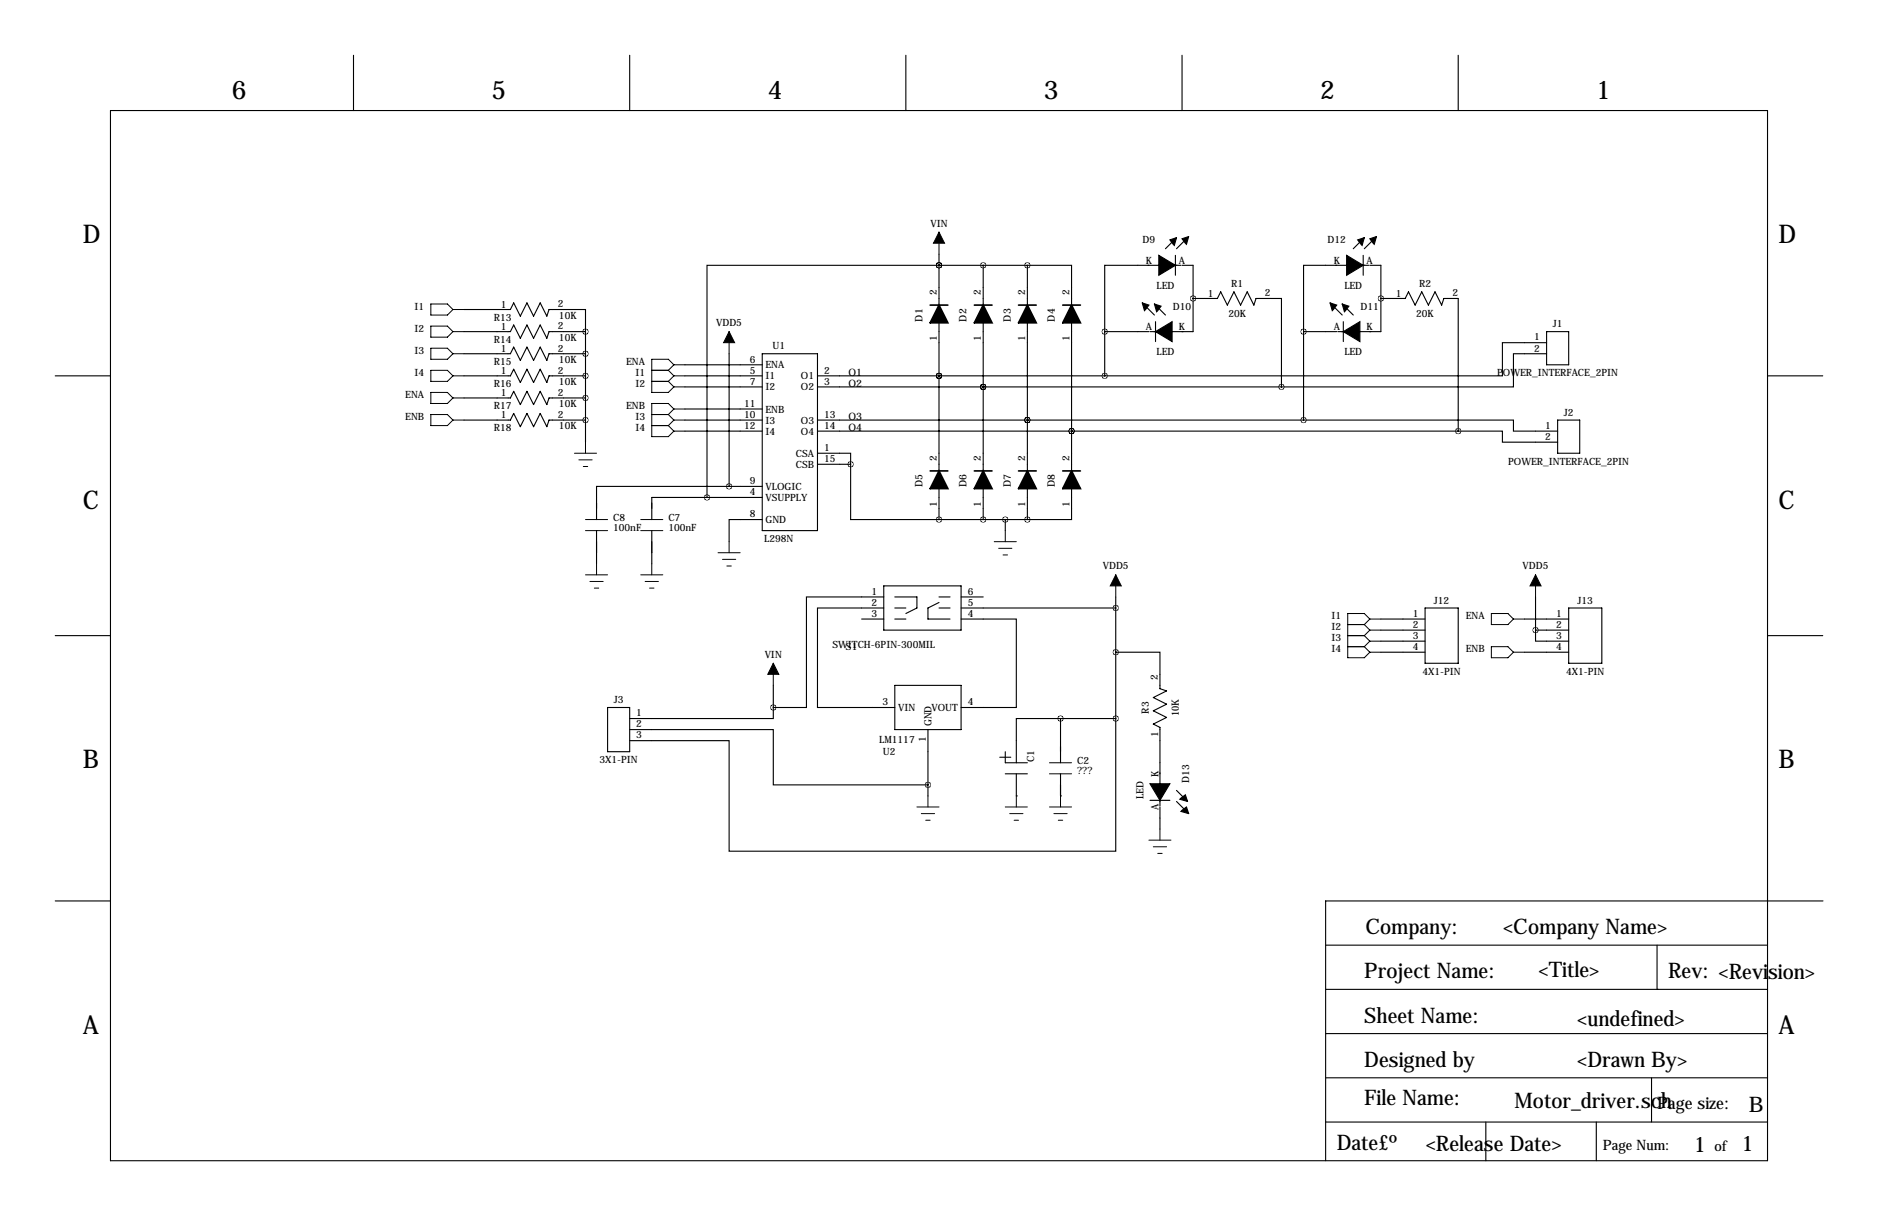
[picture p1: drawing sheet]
<svg xmlns="http://www.w3.org/2000/svg" width="432mm" height="279mm" viewBox="0 0 432 279" stroke-linecap="round" stroke-linejoin="round" font-family="sans-serif">
<g fill="none" stroke="#000" stroke-width=".25">
<path d="M81.3 12.7v12.7M144.8 12.7v12.7M208.3 12.7v12.7M271.8 12.7v12.7M335.3 12.7v12.7M25.4 25.4h381v241.3h-381zM215.9 58.4v11.7M270.3 58.7v4.5M270.5 54.6l-2.5 2.6M273 54.6l-2.5 2.6M313.4 58.7v4.5M313.7 54.6l-2.6 2.6"/>
<path d="M316.2 54.6l-2.5 2.6M106.7 71.1h10.6l.8-1.5 1.5 3 1.6-3 1.5 3 1.5-3 1.5 3 .5-1.5h8.4v5.1M106.7 76.2h10.6l.8-1.5 1.5 3 1.6-3 1.5 3 1.5-3 1.5 3 .5-1.5h8.4M134.6 76.2v25.4M215.9 61h.1M215.9 61h-53.3v53.3M215.9 74.2v34M215.9 61h20.3M226.1 61v9.1M226.1 74.2v34M236.2 61h10.2v9.1M236.2 61v9.1"/>
<path d="M236.2 74.2v34M246.4 74.2v34M254 76.2h10.2M254 76.2v10.2M262.9 69.8l2.5 2.6M265.4 69.8l2.6 2.6M265.7 73.9v4.6M271.5 61h-17.5v15.2M271.8 61h2.5v15.2h-9.9M274.3 68.6h5.6l.8-1.5 1.5 3 1.5-3 1.5 3 1.6-3 1.5 3 .5-1.5h5.8v20.3M299.7 76.2h7.6M299.7 76.2v20.3"/>
<path d="M306.1 69.8l2.5 2.6M308.6 69.8l2.5 2.6M308.9 73.9v4.6M314.7 61h-15v15.2M315 61h2.5v15.2h-9.9M317.5 68.6h5.6l.7-1.5 1.6 3 1.5-3 1.5 3 1.5-3 1.6 3 .5-1.5h3.3v30.5M355.6 78.7h-10.2v7.7h-91.4M355.6 76.2h5.1v7.6h-5.1zM12.7 86.4h12.7M106.7 86.4h10.6l.8-1.6 1.5 3.1 1.6-3.1 1.5 3.1 1.5-3.1 1.5 3.1 .5-1.5h8.4M106.7 81.3h10.6l.8-1.5 1.5 3 1.6-3 1.5 3 1.5-3 1.5 3 .5-1.5h8.4M106.7 96.5h10.6l.8-1.5 1.5 3 1.6-3 1.5 3 1.5-3 1.5 3 .5-1.5h8.4"/>
<path d="M106.7 91.4h10.6l.8-1.5 1.5 3.1 1.6-3.1 1.5 3.1 1.5-3.1 1.5 3.1 .5-1.6h8.4M157.5 86.4h17.8M157.5 88.9h17.8M157.5 83.8h17.8M157.5 96.5h17.8M157.5 94h17.8M157.5 99.1h17.8M167.6 81.3v30.5M175.3 81.3h12.7v40.6h-12.7zM188 86.4h66M188 88.9h106.6M188 96.5h111.7"/>
<path d="M188 99.1h147.3M215.9 86.4h.1M226.1 88.9h.1M236.2 96.5h.1M246.4 99.1h.1M299.7 96.5h48.3v2.6h10.1M335.3 99.1h10.1v2.5h12.7M355.6 81.3h-7.6v7.6h-53.4M358.1 96.5h5.1v7.6h-5.1zM406.4 86.4h12.7M167.6 111.8h-30.4v7.6M167.6 111.8h7.7"/>
<path d="M175.3 119.4h-7.7v5.1M175.3 114.3h-25.4v5.1M188 104.1h7.6v2.6M188 106.7h7.6M195.6 106.7v12.7h20.3M215.9 119.4h20.3M215.9 112.3v7.1M226.1 112.3v7.1M231.1 119.4v2.5M236.2 112.3v7.1M246.4 112.3v7.1h-10.2M137.2 121.9v7.6"/>
<path d="M149.9 121.9v7.6M203.2 137.2h-17.8v25.4h-7.6M203.2 139.7h-15.2v22.9h17.7M203.2 134.6h17.8v10.2h-17.8zM205.7 139.7h2.6M205.7 137.2h5.1v2.5l-2.5 1.3M215.9 138.4l-2.5 1.3v2.5h5M215.9 139.7h2.5M215.9 137.2h2.5M221 139.7h35.5M221 137.2h5.1M256.5 137.2v27.9"/>
<path d="M327.7 139.7h7.6v12.7h-7.6zM353.1 137.2v7.6M360.7 139.7h7.6v12.7h-7.6zM12.7 146h12.7M177.8 157.5v5.1M198.1 142.2h5.1M205.7 157.5h15.3v10.1h-15.3zM205.7 142.2h2.6M221 142.2h12.7v20.4h-12.7M256.5 149.9h10.2v8.3l1.5 .6-3 1.5 3 1.5-3 1.5 3 1.5-3 1.6 1.5 .7v18.1M317.5 144.8h10.2M317.5 142.2h10.2"/>
<path d="M317.5 147.3h10.2M317.5 149.9h10.2M350.5 142.2h10.2M350.5 149.9h10.2M353.1 144.8v2.5h7.6M353.1 144.8h7.6M406.4 146h12.7M139.7 162.6h5.1v10.1h-5.1zM144.8 167.6h33v12.7h35.6M177.8 162.6v2.5h-33M213.4 167.6v15.3M229.9 174h2.5"/>
<path d="M231.1 172.7v2.6h5.1M231.1 177.8h5.1M233.7 177.8v5.1M243.8 165.1h-10.1v10.2M243.8 165.1v10.2M243.8 177.8v5.1M243.8 165.1h12.7M256.5 165.1v30.5h-88.9v-25.4h-22.8M233.7 182.9h.1M243.8 182.9h.1M264.4 183.9h4.6M266.7 185.4v5.1"/>
<path d="M270.5 181.6l2.5 2.5M270.5 184.1l2.5 2.6M12.7 207h12.7M304.8 217.2h101.6M381 217.2v10.1M419.2 207h-114.4v59.7M304.8 237.5h101.6M304.8 227.3h101.6M381 227.3h.1M304.8 257.8h101.6M304.8 247.6h101.6M341.6 257.8v8.9"/>
<path d="M367 257.8v8.9M379.7 247.6v10.2"/>
</g>
<path d="M215.9 70.1l2 4.1h-4zM226.1 70.1l2 4.1h-4.1zM236.2 70.1l2.1 4.1h-4.1zM246.4 70.1l2 4.1h-4.1zM215.9 108.2l2 4.1h-4zM226.1 108.2l2 4.1h-4.1zM236.2 108.2l2.1 4.1h-4.1zM246.4 108.2l2 4.1h-4.1z" fill="#000" stroke="#000" stroke-width=".38"/>
<path d="M213.9 70.1h4M224 70.1h4.1M234.2 70.1h4.1M244.3 70.1h4.1M213.9 108.2h4M224 108.2h4.1M234.2 108.2h4.1M244.3 108.2h4.1" fill="none" stroke="#000" stroke-width=".38"/>
<g fill="#000" stroke="#000" stroke-width=".25">
<path d="M269 55.1l1.5-.5-.5 1.8zM271.8 54.9l1.5-.5-.5 1.7zM312.2 55.1l1.5-.5-.5 1.8zM315 54.9l1.5-.5-.5 1.7zM262.6 69.6l1.6 .5-1.1 1.3zM265.4 69.8l1.6 .6-1.1 1.2zM266.4 61h3.9l-3.9 2.2zM266.4 58.7l3.9 2.3h-3.9zM265.7 76.2h3.8v2.3zM265.7 76.2l3.8-2.3v2.3zM305.8 69.6l1.5 .5-1 1.3zM308.6 69.8l1.5 .6-1 1.2z"/>
<path d="M309.6 61h3.8l-3.8 2.2zM309.6 58.7l3.8 2.3h-3.8zM308.9 76.2h3.8v2.3zM308.9 76.2l3.8-2.3v2.3zM264.4 180.1h2.3v3.8zM266.7 180.1h2.3l-2.3 3.8zM271.5 183.4l1-.8 .5 1.5-1.7-.5zM271.5 186.4l1.3-1 .5 1.5z"/>
</g>
<g fill="none" stroke="#000" stroke-width=".23">
<path d="M215.9 53.3v5.1M99.1 69.8h3.8l1.2 1.3-1.2 1.3h-3.8zM99.1 74.9h3.8l1.2 1.3-1.2 1.3h-3.8zM104.1 71.1h2.6M104.1 76.2h2.6M167.6 76.2v5.1M99.1 85.1h3.8l1.2 1.3-1.2 1.2h-3.8zM99.1 80h3.8l1.2 1.3-1.2 1.2h-3.8zM99.1 90.2h3.8l1.2 1.2-1.2 1.3h-3.8zM99.1 95.2h3.8l1.2 1.3-1.2 1.3h-3.8zM104.1 86.4h2.6M104.1 96.5h2.6"/>
<path d="M104.1 81.3h2.6M104.1 91.4h2.6M149.9 85.1h3.8M149.9 87.6h3.8M149.9 95.2h3.8M149.9 97.8h3.8M153.7 85.1l1.2 1.3M153.7 87.6l1.2 1.3M153.7 95.2l1.2 1.3M153.7 97.8l1.2 1.3M154.9 83.8h2.6M154.9 83.8l-1.2 1.3"/>
<path d="M154.9 83.8l-1.2-1.3h-3.8v7.7h3.8l1.2-1.3M154.9 94l-1.2-1.3h-3.8v7.6h3.8l1.2-1.2M154.9 86.4h2.6M154.9 86.4l-1.2 1.2M154.9 88.9h2.6M154.9 94h2.6M154.9 94l-1.2 1.2M154.9 96.5h2.6M154.9 96.5l-1.2 1.3M154.9 99.1h2.6M132.1 104.1h5.1M133.1 105.7h3"/>
<path d="M134.1 107.2h1M134.6 119.4h5.1M134.6 101.6v2.5M147.3 119.4h5.1M134.6 121.9h5.1M134.6 132.1h5.1M135.6 133.6h3.1M136.7 135.1h1M137.2 129.5v2.6M147.3 121.9h5.1M147.3 132.1h5.1M148.3 133.6h3.1"/>
<path d="M149.4 135.1h1M149.9 129.5v2.6M165.1 127h5.1M166.1 128.5h3.1M167.1 130h1M167.6 124.5v2.5M228.6 124.5h5.1M229.6 126h3.1M230.6 127.5h1M231.1 121.9v2.6M256.5 132.1v5.1M353.1 132.1v5.1"/>
<path d="M177.8 152.4v5.1M309.9 143.5h3.8M309.9 146h3.8M309.9 148.6h3.8M313.7 143.5l1.3 1.3M313.7 146l1.3 1.3M313.7 148.6l1.3 1.3M315 142.2h2.5M315 142.2l-1.3 1.3M315 142.2l-1.3-1.2h-3.8v10.1h3.8l1.3-1.2M315 144.8h2.5M315 144.8l-1.3 1.2"/>
<path d="M315 147.3h2.5M315 147.3l-1.3 1.3M315 149.9h2.5M342.9 141h3.8l1.3 1.2-1.3 1.3h-3.8zM342.9 148.6h3.8l1.3 1.3-1.3 1.2h-3.8zM348 142.2h2.5M348 149.9h2.5M241.3 175.3h5.1M241.3 177.8h5.1M210.8 185.4h5.1M211.8 186.9h3.1M212.9 188.5h1"/>
<path d="M213.4 182.9v2.5M231.1 185.4h5.1M232.2 186.9h3M233.2 188.5h1M233.7 182.9v2.5M241.3 185.4h5.1M242.3 186.9h3.1M243.3 188.5h1M243.8 182.9v2.5M264.2 193h5M265.2 194.6h3M266.2 196.1h1"/>
<path d="M266.7 190.5v2.5"/>
</g>
<path d="M215.9 53.3l1.3 2.6h-2.6zM167.6 76.2l1.3 2.5h-2.5zM256.5 132.1l1.3 2.5h-2.5zM353.1 132.1l1.2 2.5h-2.5zM177.8 152.4l1.3 2.5h-2.6z" fill="#000" stroke="#000" stroke-width=".23"/>
<path d="M226 61a.05 .05 0 0 0 .1 0 .05 .05 0 0 0-.1 0zM236.2 61a.05 .05 0 0 0 .1 0 .05 .05 0 0 0-.1 0zM226 119.4a.05 .05 0 0 0 .1 0 .05 .05 0 0 0-.1 0zM236.2 119.4a.05 .05 0 0 0 .1 0 .05 .05 0 0 0-.1 0zM231.1 119.4a.05 .05 0 0 0 .1 0 .05 .05 0 0 0-.1 0zM226 88.9a.05 .05 0 0 0 .1 0 .05 .05 0 0 0-.1 0zM236.2 96.5a.05 .05 0 0 0 .1 0 .05 .05 0 0 0-.1 0zM246.3 99.1a.05 .05 0 0 0 .1 0 .05 .05 0 0 0-.1 0zM226 88.9a.05 .05 0 0 0 .1 0 .05 .05 0 0 0-.1 0zM236.2 96.5a.05 .05 0 0 0 .1 0 .05 .05 0 0 0-.1 0zM246.3 99.1a.05 .05 0 0 0 .1 0 .05 .05 0 0 0-.1 0zM274.3 68.6a.05 .05 0 0 0 .1 0 .05 .05 0 0 0-.1 0zM299.7 76.2a.05 .05 0 0 0 .1 0 .05 .05 0 0 0-.1 0zM167.6 111.8a.05 .05 0 0 0 .1 0 .05 .05 0 0 0-.1 0zM162.5 114.3a.05 .05 0 0 0 .1 0 .05 .05 0 0 0-.1 0zM134.6 96.5a.05 .05 0 0 0 .1 0 .05 .05 0 0 0-.1 0zM134.6 91.4a.05 .05 0 0 0 .1 0 .05 .05 0 0 0-.1 0zM134.6 86.4a.05 .05 0 0 0 .1 0 .05 .05 0 0 0-.1 0zM134.6 81.3a.05 .05 0 0 0 .1 0 .05 .05 0 0 0-.1 0zM134.6 76.2a.05 .05 0 0 0 .1 0 .05 .05 0 0 0-.1 0zM299.7 96.5a.05 .05 0 0 0 .1 0 .05 .05 0 0 0-.1 0zM335.2 99.1a.05 .05 0 0 0 .1 0 .05 .05 0 0 0-.1 0zM294.6 88.9a.05 .05 0 0 0 .1 0 .05 .05 0 0 0-.1 0zM195.5 106.7a.05 .05 0 0 0 .1 0 .05 .05 0 0 0-.1 0zM213.3 180.3a.05 .05 0 0 0 .1 0 .05 .05 0 0 0-.1 0zM256.5 139.7a.05 .05 0 0 0 .1 0 .05 .05 0 0 0-.1 0zM256.5 165.1a.05 .05 0 0 0 .1 0 .05 .05 0 0 0-.1 0zM243.8 165.1a.05 .05 0 0 0 .1 0 .05 .05 0 0 0-.1 0zM353 144.8a.05 .05 0 0 0 .1 0 .05 .05 0 0 0-.1 0zM256.5 149.9a.05 .05 0 0 0 .1 0 .05 .05 0 0 0-.1 0z" fill="#000" stroke="#000" stroke-width="1.3"/>
<g font-size="5.9">
<text x="53.3" y="22.9">6</text>
<text x="113" y="22.9">5</text>
<text x="176.5" y="22.9">4</text>
<text x="240" y="22.9">3</text>
<text x="303.5" y="22.9">2</text>
<text x="367" y="22.9">1</text>
<text x="19" y="55.9">D</text>
<text x="408.9" y="55.9">D</text>
<text x="19" y="116.8">C</text>
<text x="408.9" y="116.8">C</text>
<text x="19" y="176.5">B</text>
<text x="408.9" y="176.5">B</text>
<text x="19" y="237.5">A</text>
<text x="408.9" y="237.5">A</text>
</g>
<g font-size="4.9">
<text x="313.9" y="214.6">Company:</text>
<text x="345.7" y="214.6">&lt;Company Name&gt;</text>
<text x="313.7" y="224.8">Project Name:</text>
<text x="353.8" y="224.5">&lt;Title&gt;</text>
<text x="383.5" y="224.8">Rev: &lt;Revision&gt;</text>
<text x="313.7" y="234.9">Sheet Name:</text>
<text x="362.7" y="235.7">&lt;undefined&gt;</text>
<text x="313.7" y="245.1">Designed by</text>
<text x="362.7" y="245.1">&lt;Drawn By&gt;</text>
<text x="313.7" y="254">File Name:</text>
<text x="348.2" y="254.5">Motor_driver.sch</text>
<text x="402.1" y="255.5">B</text>
<text x="307.3" y="264.2">Date£º</text>
<text x="327.9" y="264.4">&lt;Release Date&gt;</text>
<text x="389.6" y="264.7">1</text>
<text x="400.6" y="264.4">1</text>
</g>
<text font-size="4" x="381" y="254.8">Page size:</text>
<g font-size="3.3">
<text x="368.6" y="264.2">Page Num:</text>
<text x="394.2" y="264.4">of</text>
</g>
<g font-size="2.4">
<text x="212.1" y="73.9" transform="rotate(-90 212.1 73.9)">D1</text>
<text x="222.2" y="73.9" transform="rotate(-90 222.2 73.9)">D2</text>
<text x="232.4" y="73.9" transform="rotate(-90 232.4 73.9)">D3</text>
<text x="242.6" y="73.9" transform="rotate(-90 242.6 73.9)">D4</text>
<text x="195.1" y="86.4">O1</text>
<text x="195.1" y="88.9">O2</text>
<text x="195.1" y="96.5">O3</text>
<text x="195.1" y="99.1">O4</text>
<text x="212.1" y="112" transform="rotate(-90 212.1 112)">D5</text>
<text x="222.2" y="112" transform="rotate(-90 222.2 112)">D6</text>
<text x="232.4" y="112" transform="rotate(-90 232.4 112)">D7</text>
<text x="242.6" y="112" transform="rotate(-90 242.6 112)">D8</text>
</g>
<g font-size="2.3">
<text x="213.9" y="52.1">VIN</text>
<text x="262.7" y="55.9">D9</text>
<text x="305.2" y="55.9">D12</text>
<text x="263.5" y="60.6">K</text>
<text x="271" y="60.6">A</text>
<text x="306.7" y="60.6">K</text>
<text x="314.2" y="60.6">A</text>
<text x="95.3" y="71.1">I1</text>
<text x="115.2" y="70.7">1</text>
<text x="128.2" y="70.6">2</text>
<text x="215.4" y="67.8" transform="rotate(-90 215.4 67.8)">2</text>
<text x="225.6" y="67.8" transform="rotate(-90 225.6 67.8)">2</text>
<text x="235.7" y="67.8" transform="rotate(-90 235.7 67.8)">2</text>
<text x="245.9" y="67.8" transform="rotate(-90 245.9 67.8)">2</text>
<text x="265.9" y="66.4">LED</text>
<text x="269.7" y="71.1">D10</text>
<text x="277.7" y="68.2">1</text>
<text x="283.1" y="66">R1</text>
<text x="290.8" y="68.1">2</text>
<text x="309.1" y="66.4">LED</text>
<text x="312.9" y="71.1">D11</text>
<text x="320.9" y="68.2">1</text>
<text x="326.3" y="66">R2</text>
<text x="334" y="68.1">2</text>
<text x="95.3" y="76.2">I2</text>
<text x="113.5" y="73.7">R13</text>
<text x="115.2" y="75.8">1</text>
<text x="128.2" y="75.7">2</text>
<text x="128.5" y="73.2">10K</text>
<text x="164.7" y="74.9">VDD5</text>
<text x="263.5" y="75.8">A</text>
<text x="271" y="75.8">K</text>
<text x="282.4" y="72.7">20K</text>
<text x="306.7" y="75.8">A</text>
<text x="314.2" y="75.8">K</text>
<text x="325.6" y="72.7">20K</text>
<text x="357" y="75.2">J1</text>
<text x="95.3" y="81.3">I3</text>
<text x="113.5" y="78.7">R14</text>
<text x="113.5" y="83.8">R15</text>
<text x="115.2" y="80.9">1</text>
<text x="128.2" y="80.8">2</text>
<text x="128.5" y="78.3">10K</text>
<text x="128.5" y="83.4">10K</text>
<text x="144" y="83.8">ENA</text>
<text x="172.4" y="83.3">6</text>
<text x="177.6" y="80.3">U1</text>
<text x="215.4" y="78.3" transform="rotate(-90 215.4 78.3)">1</text>
<text x="225.6" y="78.3" transform="rotate(-90 225.6 78.3)">1</text>
<text x="235.7" y="78.3" transform="rotate(-90 235.7 78.3)">1</text>
<text x="245.9" y="78.3" transform="rotate(-90 245.9 78.3)">1</text>
<text x="265.9" y="81.6">LED</text>
<text x="309.1" y="81.6">LED</text>
<text x="352.8" y="78.2">1</text>
<text x="352.8" y="80.8">2</text>
<text x="95.3" y="86.4">I4</text>
<text x="113.5" y="88.9">R16</text>
<text x="115.2" y="86">1</text>
<text x="128.2" y="85.9">2</text>
<text x="128.5" y="88.5">10K</text>
<text x="146.1" y="86.4">I1</text>
<text x="146.1" y="88.9">I2</text>
<text x="172.4" y="85.9">5</text>
<text x="172.4" y="88.4">7</text>
<text x="176" y="87.2">I1</text>
<text x="176" y="84.6">ENA</text>
<text x="176" y="89.7">I2</text>
<text x="184.2" y="87.2">O1</text>
<text x="184.2" y="89.7">O2</text>
<text x="189.5" y="85.9">2</text>
<text x="189.5" y="88.4">3</text>
<text x="344.2" y="86.4">POWER_INTERFACE_2PIN</text>
<text x="93.2" y="91.4">ENA</text>
<text x="113.5" y="94">R17</text>
<text x="115.2" y="91">1</text>
<text x="128.2" y="90.9">2</text>
<text x="128.5" y="93.6">10K</text>
<text x="144" y="94">ENB</text>
<text x="171.1" y="93.5">11</text>
<text x="176" y="94.8">ENB</text>
<text x="359.6" y="95.5">J2</text>
<text x="93.2" y="96.5">ENB</text>
<text x="113.5" y="99.1">R18</text>
<text x="115.2" y="96.1">1</text>
<text x="128.2" y="96">2</text>
<text x="128.5" y="98.6">10K</text>
<text x="146.1" y="96.5">I3</text>
<text x="146.1" y="99.1">I4</text>
<text x="171.1" y="96">10</text>
<text x="171.1" y="98.6">12</text>
<text x="176" y="97.3">I3</text>
<text x="176" y="99.9">I4</text>
<text x="184.2" y="97.3">O3</text>
<text x="184.2" y="99.9">O4</text>
<text x="189.5" y="96">13</text>
<text x="189.5" y="98.6">14</text>
<text x="355.3" y="98.6">1</text>
<text x="355.3" y="101.1">2</text>
<text x="183" y="104.9">CSA</text>
<text x="183" y="107.5">CSB</text>
<text x="189.5" y="103.6">1</text>
<text x="189.5" y="106.2">15</text>
<text x="215.4" y="105.9" transform="rotate(-90 215.4 105.9)">2</text>
<text x="225.6" y="105.9" transform="rotate(-90 225.6 105.9)">2</text>
<text x="235.7" y="105.9" transform="rotate(-90 235.7 105.9)">2</text>
<text x="245.9" y="105.9" transform="rotate(-90 245.9 105.9)">2</text>
<text x="346.8" y="106.8">POWER_INTERFACE_2PIN</text>
<text x="172.4" y="111.3">9</text>
<text x="172.4" y="113.8">4</text>
<text x="176" y="112.6">VLOGIC</text>
<text x="141" y="119.6">C8</text>
<text x="153.7" y="119.6">C7</text>
<text x="172.4" y="118.9">8</text>
<text x="176" y="115.1">VSUPPLY</text>
<text x="215.4" y="116.4" transform="rotate(-90 215.4 116.4)">1</text>
<text x="225.6" y="116.4" transform="rotate(-90 225.6 116.4)">1</text>
<text x="235.7" y="116.4" transform="rotate(-90 235.7 116.4)">1</text>
<text x="245.9" y="116.4" transform="rotate(-90 245.9 116.4)">1</text>
<text x="141" y="122">100nF</text>
<text x="153.7" y="122">100nF</text>
<text x="175.7" y="124.5">L298N</text>
<text x="176" y="120.2">GND</text>
<text x="253.6" y="130.8">VDD5</text>
<text x="350.1" y="130.8">VDD5</text>
<text x="200.4" y="136.7">1</text>
<text x="222.5" y="136.7">6</text>
<text x="200.4" y="139.2">2</text>
<text x="200.4" y="141.7">3</text>
<text x="222.5" y="141.7">4</text>
<text x="222.5" y="139.2">5</text>
<text x="306.1" y="142.2">I1</text>
<text x="324.8" y="141.7">1</text>
<text x="329.7" y="138.7">J12</text>
<text x="337" y="142.2">ENA</text>
<text x="357.8" y="141.7">1</text>
<text x="362.7" y="138.7">J13</text>
<text x="191.4" y="148.9">SWITCH-6PIN-300MIL</text>
<text x="194.5" y="149.4">S1</text>
<text x="306.1" y="144.8">I2</text>
<text x="306.1" y="147.3">I3</text>
<text x="306.1" y="149.9">I4</text>
<text x="324.8" y="144.3">2</text>
<text x="324.8" y="146.8">3</text>
<text x="324.8" y="149.4">4</text>
<text x="337" y="149.9">ENB</text>
<text x="357.8" y="144.3">2</text>
<text x="357.8" y="146.8">3</text>
<text x="357.8" y="149.4">4</text>
<text x="175.8" y="151.1">VIN</text>
<text x="327.1" y="155">4X1-PIN</text>
<text x="360.1" y="155">4X1-PIN</text>
<text x="141.1" y="161.5">J3</text>
<text x="266.2" y="156.3" transform="rotate(-90 266.2 156.3)">2</text>
<text x="146.3" y="164.6">1</text>
<text x="146.3" y="167.1">2</text>
<text x="202.9" y="162.1">3</text>
<text x="206.5" y="163.4">VIN</text>
<text x="214.2" y="163.4">VOUT</text>
<text x="214.2" y="166.9" transform="rotate(-90 214.2 166.9)">GND</text>
<text x="222.5" y="162.1">4</text>
<text x="264.2" y="163.9" transform="rotate(-90 264.2 163.9)">R3</text>
<text x="271" y="164.5" transform="rotate(-90 271 164.5)">10K</text>
<text x="146.3" y="169.7">3</text>
<text x="202.2" y="170.8">LM1117</text>
<text x="203" y="173.5">U2</text>
<text x="212.9" y="170.5" transform="rotate(-90 212.9 170.5)">1</text>
<text x="266.3" y="169.3" transform="rotate(-90 266.3 169.3)">1</text>
<text x="137.8" y="175.3">3X1-PIN</text>
<text x="237.7" y="175.1" transform="rotate(-90 237.7 175.1)">C1</text>
<text x="247.6" y="175.5">C2</text>
<text x="247.6" y="177.9">???</text>
<text x="266.3" y="178.6" transform="rotate(-90 266.3 178.6)">K</text>
<text x="273.4" y="179.9" transform="rotate(-90 273.4 179.9)">D13</text>
<text x="262.9" y="183.7" transform="rotate(-90 262.9 183.7)">LED</text>
<text x="266.3" y="186.1" transform="rotate(-90 266.3 186.1)">A</text>
</g>
</svg>
